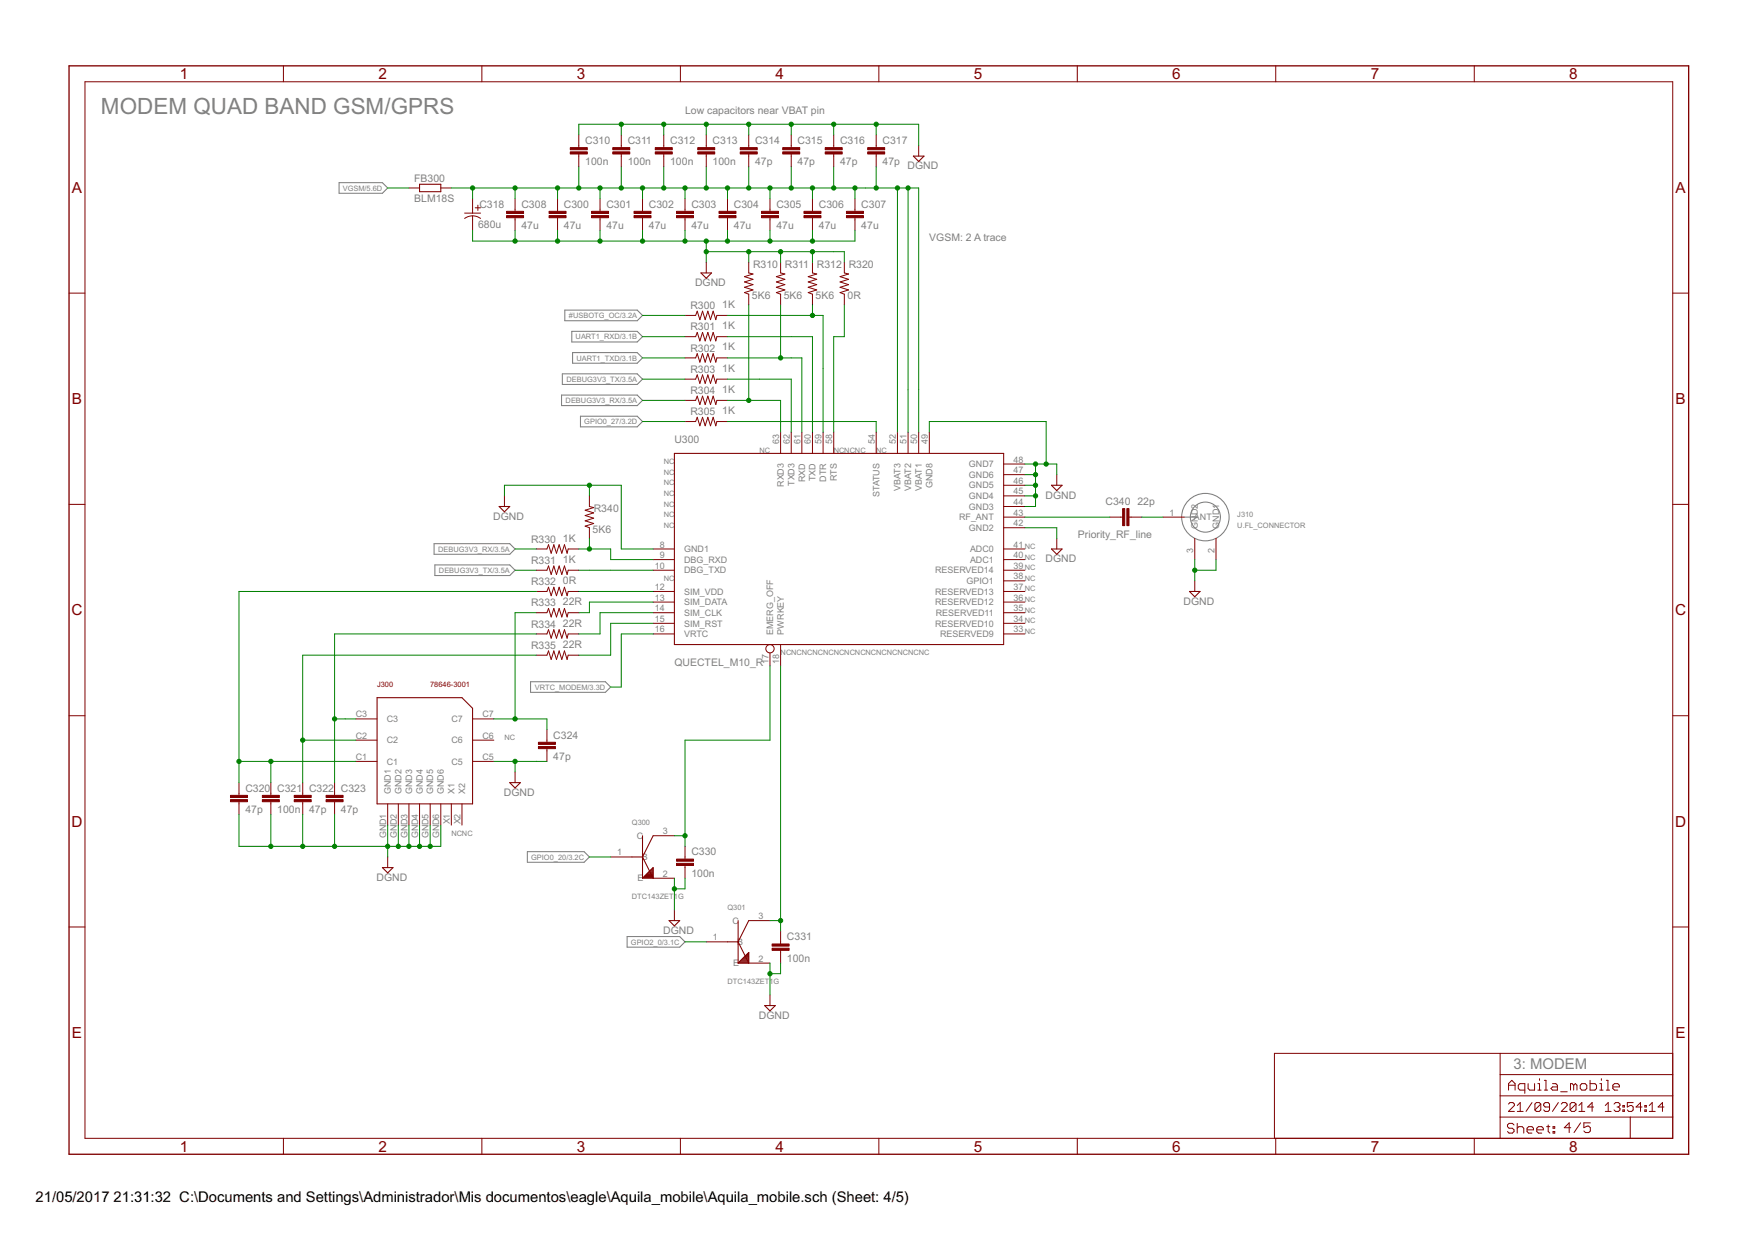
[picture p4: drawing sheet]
<svg xmlns="http://www.w3.org/2000/svg" width="420mm" height="297mm" viewBox="0 0 420 297" stroke-linecap="round" stroke-linejoin="round" font-family="sans-serif">
<g fill="none" stroke="#808080" stroke-width=".25">
<path d="M81.1 43.7h10.3l1.3 1.3-1.3 1.2h-10.3zM135.1 74.2h17.3l1.2 1.2-1.2 1.3h-17.3zM136.7 79.2h15.7l1.2 1.3-1.2 1.3h-15.7zM134.3 94.5h18.1l1.2 1.3-1.2 1.2h-18.1zM134.5 89.4h17.9l1.2 1.3-1.2 1.2h-17.9zM136.9 84.3h15.5l1.2 1.3-1.2 1.3h-15.5zM138.8 99.5h13.6l1.2 1.3-1.2 1.3h-13.6zM103.8 130h18.1l1.3 1.3-1.3 1.3h-18.1zM104 135.1h17.9l1.3 1.3-1.3 1.2h-17.9zM283.2 123.7h2.5M126.9 163h17.9l1.2 1.3-1.2 1.3h-17.9zM126.1 203.7h13.6l1.2 1.3-1.2 1.2h-13.6z"/>
<path d="M150 224h12.5l1.3 1.3-1.3 1.2h-12.5z"/>
<circle cx="288.2" cy="123.7" r="5.7"/>
<circle cx="288.2" cy="123.7" r="3.6"/>
</g>
<g fill="none" stroke="#800000" stroke-width=".24">
<path d="M20.3 19.6h379.7v252.6h-379.7zM67.8 15.7v3.9M115.2 15.7v3.9M162.7 15.7v3.9M210.2 15.7v3.9M257.6 15.7v3.9M305.1 15.7v3.9M352.6 15.7v3.9M138.4 32.3v3M138.4 36.8v3.1M148.6 32.3v3M148.6 36.8v3.1"/>
<path d="M158.7 32.3v3M158.7 36.8v3.1M168.9 32.3v3M168.9 36.8v3.1M179 32.3v3M179 36.8v3.1M189.2 32.3v3M189.2 36.8v3.1M199.4 32.3v3M199.4 36.8v3.1M209.5 32.3v3M209.5 36.8v3.1"/>
<path d="M219.7 34.8v2.5M97.8 45h2.5M105.4 45h2.5M111.1 52.2a3.2 3.2 0 0 1 3.8 0M111.1 51h3.8M113 47.5v3.5M113 51.6v3.5M113.6 49.7h1.3M114.3 49.1v1.2M123.2 47.5v3M123.2 52.1v3M133.3 47.5v3"/>
<path d="M133.3 52.1v3M143.5 47.5v3M143.5 52.1v3M153.6 47.5v3M153.6 52.1v3M163.8 47.5v3M163.8 52.1v3M174 47.5v3M174 52.1v3M184.1 47.5v3M184.1 52.1v3M194.3 47.5v3"/>
<path d="M194.3 52.1v3M204.4 47.5v3M204.4 52.1v3M16.5 70.1h3.8M163.8 75.4h2.5l.4-1 .7 2.1 .6-2.1 .6 2.1 .7-2.1 .6 2.1 .6-2.1 .7 2.1 .2-1.1h2.6M168.9 62.7v2.6M179 62.7v2.6l1.1 .2-2.1 .7 2.1 .6-2.1 .6 2.1 .7-2.1 .6 2.1 .6-2.1 .7 1 .4v2.5M186.7 62.7v2.6l1 .2-2 .7 2 .6-2 .6 2 .7-2 .6 2 .6-2 .7 1 .4v2.5M194.3 62.7v2.6l1 .2-2 .7 2 .6-2 .6 2 .7-2 .6 2 .6-2 .7 1 .4v2.5M201.9 62.7v2.6l1 .2-2 .7 2 .6-2 .6 2 .7-2 .6 2 .6-2 .7 1 .4v2.5M400 70.1h3.8M163.8 80.5h2.5l.4-1 .7 2 .6-2 .6 2 .7-2 .6 2 .6-2 .7 2 .2-1h2.6"/>
<path d="M163.8 85.6h2.5l.4-1 .7 2 .6-2 .6 2 .7-2 .6 2 .6-2 .7 2 .2-1h2.6M163.8 90.7h2.5l.4-1 .7 2 .6-2 .6 2 .7-2 .6 2 .6-2 .7 2 .2-1h2.6M163.8 95.8h2.5l.4-1.1 .7 2.1 .6-2.1 .6 2.1 .7-2.1 .6 2.1 .6-2.1 .7 2.1 .2-1h2.6M120.6 118.6v2.5M140.9 118.6v2.5l1.1 .3-2.1 .6 2.1 .7-2.1 .6 2.1 .6-2.1 .7 2.1 .6-2.1 .6 1 .4v2.6M163.8 100.8h2.5l.4-1 .7 2 .6-2 .6 2 .7-2 .6 2 .6-2 .7 2 .2-1h2.6M186.7 103.4v5M189.2 103.4v5M191.7 103.4v5M194.3 103.4v5M196.8 103.4v5M199.4 103.4v5"/>
<path d="M209.5 103.4v5M214.6 103.4v5M217.1 103.4v5M219.7 103.4v5M222.2 103.4v5M240 118.6h5.1M240 116.1h5.1M240 113.5h5.1M240 111h5.1M252.7 113.5v2.6M16.5 120.6h3.8M128.2 136.4h2.6l.4-1 .6 2 .6-2 .7 2 .6-2 .6 2 .7-2 .6 2 .3-1h2.5"/>
<path d="M128.2 131.3h2.6l.4-1 .6 2 .6-2 .7 2 .6-2 .6 2 .7-2 .6 2 .3-1h2.5M156.2 136.4h5.1M156.2 131.3h5.1M156.2 133.8h5.1M240 123.7h5.1M240 136.4h5.1M240 131.3h5.1M240 133.8h5.1M240 126.2h5.1M240 121.1h5.1M240 138.9h5.1M252.7 128.8v2.5"/>
<path d="M265.4 123.7h3.1M270 123.7h3M278.1 123.7h5.1M285.7 128.8v5M285.7 138.9v2.6M290.8 128.8v5M400 120.6h3.8M128.2 141.5h2.6l.4-1.1 .6 2.1 .6-2.1 .7 2.1 .6-2.1 .6 2.1 .7-2.1 .6 2.1 .3-1h2.5M128.2 146.5h2.6l.4-1 .6 2.1 .6-2.1 .7 2.1 .6-2.1 .6 2.1 .7-2.1 .6 2.1 .3-1.1h2.5M128.2 151.6h2.6l.4-1 .6 2 .6-2 .7 2 .6-2 .6 2 .7-2 .6 2 .3-1h2.5M128.2 156.7h2.6l.4-1 .6 2 .6-2 .7 2 .6-2 .6 2 .7-2 .6 2 .3-1h2.5M156.2 141.5h5.1"/>
<path d="M156.2 146.5h5.1M156.2 151.6h5.1M156.2 144h5.1M156.2 149.1h5.1M184.1 156.1v3.1M186.7 154.2v5M240 141.5h5.1M240 146.5h5.1M240 151.6h5.1M240 144h5.1M240 149.1h5.1M16.5 171.2h3.8"/>
<path d="M85.1 177h5.1M85.1 171.9h5.1M113 177h5.1M113 171.9h5.1M130.8 174.5v3M130.8 179v3.1M400 171.2h3.8M57.1 187.2v3M57.1 191.7v3.1M64.8 187.2v3M64.8 191.7v3.1M72.4 187.2v3"/>
<path d="M72.4 191.7v3.1M80 187.2v3M80 191.7v3.1M85.1 182.1h5.1M92.7 192.3v5M95.2 192.3v5M97.8 192.3v5M100.3 192.3v5M102.9 192.3v5M105.4 192.3v5M107.9 192.3v5M110.5 192.3v5"/>
<path d="M113 182.1h5.1M123.2 184.6v2.6M156.2 199.9h5.1M92.7 205v2.5M146 205h5.1M156.2 210h5.1M161.3 217.6v2.6M163.8 202.4v3.1M163.8 207v3M16.5 221.7h3.8M168.9 225.3h5.1M179 220.2h5.1"/>
<path d="M179 230.3h5.1M184.1 238v2.5M186.7 222.7v3.1M186.7 227.3v3M400 221.7h3.8M358.7 251.9v20.3M358.7 257h41.3M360.7 259.5h1.6M365.4 259.2v1.1l.4 .4h1.2v-1.5M367.7 259.2h.5v1.5M368.2 258v.4M369.3 258.4h.4v2.3"/>
<path d="M371.3 259.2h.7l.4 .3v1.2h-1.1l-.4-.4 .4-.4h1.1M376.3 259.5l-.4-.3h-.3v1.5M376.3 259.5v1.2M376.3 259.5l.4-.3 .4 .3v1.2M378.3 259.2h.8l.4 .3v.8l-.4 .4h-.8l-.4-.4v-.8zM380.2 258.4v2.3h1.2l.4-.4v-.8l-.4-.3h-1.2M382.6 259.2h.3v1.5M382.9 258v.4M384.1 258.4h.4v2.3M385.7 259.9h1.5v-.4l-.3-.3h-.8l-.4 .3v.8l.4 .4h.8M400 251.9h-95.2v20.3M67.8 272.2v3.9"/>
<path d="M115.2 272.2v3.9M162.7 272.2v3.9M210.2 272.2v3.9M257.6 272.2v3.9M305.1 272.2v3.9M352.6 272.2v3.9M358.7 267.2h41.3M358.7 262.1h41.3M360.7 264.1l.4-.4h.7l.3 .4v.3l-1.4 1.4h1.4M360.7 260.7v-1.5l.8-.8 .8 .8v1.5M362.1 269l-.4-.3h-.8l-.4 .3v.5l.4 .3h.8l.4 .4v.4l-.4 .4h-.8l-.4-.4M362.8 268.7v2.3"/>
<path d="M362.8 269.8l.4-.3h.8l.4 .3v1.2M362.8 265.8h1.4M362.8 264.4l.7-.7v2.1M364.6 260.7h-1.1l-.4-.4v-.8l.4-.3h1.1v2.3M365.2 270.2h1.5v-.4l-.4-.3h-.8l-.3 .3v.8l.3 .4h.8M366.4 263.7l-1.5 2.1M367.5 270.2h1.6v-.4l-.4-.3h-.8l-.4 .3v.8l.4 .4h.8M367.7 260.7h.8M368.4 264.1v1.4l-.3 .3h-.7l-.3-.3M368.4 264.1l-.3-.4h-.7l-.3 .4v1.4M368.4 264.1l-1.3 1.4M369.3 260.7h.8"/>
<path d="M369.8 269.5h.8M370.2 269v1.6l.4 .4M370.5 264.8h-1l-.4-.4v-.3l.4-.4h.7l.3 .4v1.4l-.3 .3h-.7l-.4-.3M371.4 269.5h.4v.3h-.4zM371.4 270.6h.4v.4h-.4zM372.7 263.7l-1.5 2.1M373.2 261.1h1.6M373.4 264.1l.3-.4h.7l.4 .4v.3l-1.4 1.4h1.4M375.6 269.7h-1.5l1.1-1.2v2.4M376.9 264.1v1.4l-.4 .3h-.7l-.3-.3M376.9 264.1l-.4-.4h-.7l-.3 .4v1.4M376.9 264.1l-1.4 1.4"/>
<path d="M377.6 265.8h1.4M377.6 264.4l.7-.7v2.1M378 268.5l-1.6 2.4M380.3 268.5h-1.5v1.2l.7-.4h.4l.4 .4v.8l-.4 .4h-.8l-.3-.4M381.1 264.8h-1.4l1-1.1v2.1M382.6 260.7h.7M383.9 265.8h1.4M383.9 264.4l.7-.7v2.1M384.1 260.7h.8M386 264.1l.3-.4h.7l.4 .4v.3l-.4 .4M386.7 264.8h.3M387 264.8l.4 .3v.4l-.4 .3h-.7l-.3-.3"/>
<path d="M388.1 265.5h.4v.3h-.4zM388.1 264.4h.4v.4h-.4zM389.8 267.2v5M390.5 263.7h-1.4v1.1l.7-.4h.4l.3 .4v.7l-.3 .3h-.7l-.4-.3M392.7 264.8h-1.5l1.1-1.1v2.1M393.3 265.5h.4v.3h-.4zM393.3 264.4h.4v.4h-.4zM394.4 265.8h1.4M394.4 264.4l.7-.7v2.1M397.9 264.8h-1.4l1.1-1.1v2.1"/>
<circle cx="184.1" cy="155.2" r=".99"/>
</g>
<path d="M16.5 15.7h387.3v260.4h-387.3z" fill="none" stroke="#800000" stroke-width=".32"/>
<g fill="none" stroke="#800000" stroke-width=".25">
<path d="M218.4 37.3h2.6l-1.3 1.3zM100.3 44.1h5.1v1.7h-5.1zM167.6 65.3h2.6l-1.3 1.2zM161.3 108.4h78.7v45.8h-78.7zM251.4 116.1h2.6l-1.3 1.2zM119.4 121.1h2.5l-1.3 1.3zM251.4 131.3h2.6l-1.3 1.3zM284.4 141.5h2.6l-1.3 1.2zM90.2 166.9h20.3l2.5 2.5v22.9h-22.8zM121.9 187.2h2.5l-1.2 1.2zM153.6 199.9v10.1M156.2 199.9l-2.6 5.1"/>
<path d="M91.4 207.5h2.6l-1.3 1.3zM151.1 205h2.5M153.6 205l2.6 5M153.6 210l2.6-2.5v2.5M153.6 210h2.6M153.8 209.8h2.4M154.1 209.6h2.1M154.3 209.4h1.9M154.5 209.2h1.7M154.7 209h1.5M155 208.7h1.2M155.2 208.5h1"/>
<path d="M155.4 208.3h.8M155.6 208.1h.6M155.9 207.8h.3M156.1 207.6h.1M160 220.2h2.5l-1.2 1.2zM174 225.3h2.5M176.5 220.2v10.1M176.5 225.3l2.5 5M176.5 230.3l2.5-2.5v2.5M176.5 230.3h2.5M176.6 230.3h2.4M176.8 230.1h2.2"/>
<path d="M177 229.8h2M177.2 229.6h1.8M177.5 229.4h1.5M177.7 229.2h1.3M177.9 228.9h1.1M178.1 228.7h.9M178.4 228.5h.6M178.6 228.3h.4M178.8 228h.2M179 227.8h.1M179 220.2l-2.5 5.1M182.9 240.5h2.5l-1.3 1.3z"/>
</g>
<g fill="#800000" stroke="#800000" stroke-width=".24">
<path d="M269.5 121.6h.5v4.1h-.5z"/>
<path d="M268.5 121.6h.5v4.1h-.5z"/>
<path d="M202.4 51.6h4.1v.5h-4.1z"/>
<path d="M202.4 50.5h4.1v.6h-4.1z"/>
<path d="M192.3 51.6h4v.5h-4z"/>
<path d="M192.3 50.5h4v.6h-4z"/>
<path d="M182.1 51.6h4.1v.5h-4.1z"/>
<path d="M182.1 50.5h4.1v.6h-4.1z"/>
<path d="M171.9 51.6h4.1v.5h-4.1z"/>
<path d="M171.9 50.5h4.1v.6h-4.1z"/>
<path d="M161.8 51.6h4v.5h-4z"/>
<path d="M161.8 50.5h4v.6h-4z"/>
<path d="M151.6 51.6h4.1v.5h-4.1z"/>
<path d="M151.6 50.5h4.1v.6h-4.1z"/>
<path d="M141.5 51.6h4v.5h-4z"/>
<path d="M141.5 50.5h4v.6h-4z"/>
<path d="M131.3 51.6h4.1v.5h-4.1z"/>
<path d="M131.3 50.5h4.1v.6h-4.1z"/>
<path d="M207.5 36.3h4.1v.5h-4.1z"/>
<path d="M207.5 35.3h4.1v.5h-4.1z"/>
<path d="M197.3 36.3h4.1v.5h-4.1z"/>
<path d="M197.3 35.3h4.1v.5h-4.1z"/>
<path d="M187.2 36.3h4v.5h-4z"/>
<path d="M187.2 35.3h4v.5h-4z"/>
<path d="M177 36.3h4.1v.5h-4.1z"/>
<path d="M177 35.3h4.1v.5h-4.1z"/>
<path d="M166.9 36.3h4v.5h-4z"/>
<path d="M166.9 35.3h4v.5h-4z"/>
<path d="M156.7 36.3h4.1v.5h-4.1z"/>
<path d="M156.7 35.3h4.1v.5h-4.1z"/>
<path d="M146.5 36.3h4.1v.5h-4.1z"/>
<path d="M146.5 35.3h4.1v.5h-4.1z"/>
<path d="M136.4 36.3h4v.5h-4z"/>
<path d="M136.4 35.3h4v.5h-4z"/>
<path d="M78 191.2h4v.5h-4z"/>
<path d="M78 190.2h4v.5h-4z"/>
<path d="M70.4 191.2h4v.5h-4z"/>
<path d="M70.4 190.2h4v.5h-4z"/>
<path d="M55.1 191.2h4.1v.5h-4.1z"/>
<path d="M55.1 190.2h4.1v.5h-4.1z"/>
<path d="M128.8 178.5h4v.5h-4z"/>
<path d="M128.8 177.5h4v.5h-4z"/>
<path d="M62.7 191.2h4.1v.5h-4.1z"/>
<path d="M62.7 190.2h4.1v.5h-4.1z"/>
<path d="M161.8 206.5h4v.5h-4z"/>
<path d="M161.8 205.5h4v.5h-4z"/>
<path d="M184.6 226.8h4.1v.5h-4.1z"/>
<path d="M184.6 225.8h4.1v.5h-4.1z"/>
<path d="M121.1 51.6h4.1v.5h-4.1z"/>
<path d="M121.1 50.5h4.1v.6h-4.1z"/>
</g>
<g fill="none" stroke="#008000" stroke-width=".24">
<path d="M138.4 32.3v-2.6h81.3v5.1M138.4 39.9v5.1M148.6 29.7v2.6M148.6 39.9v5.1M158.7 29.7v2.6M158.7 39.9v5.1M168.9 29.7v2.6M168.9 39.9v5.1M179 29.7v2.6M179 39.9v5.1M189.2 29.7v2.6M189.2 39.9v5.1"/>
<path d="M199.4 29.7v2.6M199.4 39.9v5.1M209.5 29.7v2.6M209.5 39.9v5.1M92.7 45h5.1M107.9 45h111.8v58.4M113 55.1v2.6h91.4v-2.6M113 45v2.5M123.2 45v2.5M123.2 55.1v2.6M133.3 45v2.5M133.3 55.1v2.6"/>
<path d="M143.5 45v2.5M143.5 55.1v2.6M153.6 45v2.5M153.6 55.1v2.6M163.8 45v2.5M163.8 55.1v2.6M168.9 57.7v5M174 45v2.5M174 55.1v2.6M184.1 45v2.5M184.1 55.1v2.6M194.3 45v2.5"/>
<path d="M194.3 55.1v2.6M204.4 45v2.5M214.6 45v58.4M217.1 45v58.4M153.6 75.4h10.2M168.9 60.2h33v2.5M174 75.4h22.8v28M179 60.2v2.5M179 72.9v22.9M186.7 60.2v2.5M186.7 72.9v12.7M194.3 60.2v2.5"/>
<path d="M194.3 72.9v2.5M201.9 72.9v7.6h-2.5v22.9M153.6 80.5h10.2M153.6 85.6h10.2M153.6 90.7h10.2M153.6 95.8h10.2M174 80.5h20.3v22.9M174 95.8h12.7v7.6M174 90.7h15.2v12.7M174 85.6h17.7v17.8M120.6 118.6v-2.5h28v15.2h7.6M140.9 116.1v2.5"/>
<path d="M153.6 100.8h10.2M174 100.8h35.5v2.6M222.2 103.4v-2.6h28v10.2M245.1 111h7.6v2.5M245.1 118.6h2.5M245.1 116.1h2.5M245.1 113.5h2.5M247.6 111v10.1h-2.5M123.2 136.4h5M123.2 131.3h5M138.4 136.4h17.8M138.4 131.3h7.6v2.5h10.2"/>
<path d="M140.9 128.8v2.5M245.1 126.2h7.6v2.6M245.1 123.7h20.3M273 123.7h5.1M285.7 133.8v5.1M290.8 133.8v2.6h-5.1M128.2 146.5h-5v25.4M128.2 151.6h-48.2v35.6M128.2 141.5h-71.1v45.7M128.2 156.7h-55.8v30.5M138.4 141.5h17.8M156.2 146.5h-12.7v5.1h-5.1"/>
<path d="M156.2 151.6h-7.6v12.7h-2.6M156.2 144h-15.3v2.5h-2.5M156.2 149.1h-10.2v7.6h-7.6M184.1 159.2v17.8h-20.3v25.4M186.7 159.2v63.5M72.4 177h12.7M80 171.9h5.1M118.1 171.9h12.7v2.6M57.1 182.1h28M57.1 194.8v7.6h48.3v-5.1M64.8 182.1v5.1M64.8 194.8v7.6"/>
<path d="M72.4 194.8v7.6M80 194.8v7.6M92.7 197.3v7.7M95.2 197.3v5.1M97.8 197.3v5.1M100.3 197.3v5.1M102.9 197.3v5.1M118.1 182.1h12.7M123.2 182.1v2.5M161.3 199.9h2.5M140.9 205h5.1M161.3 210v7.6"/>
<path d="M163.8 210v2.6h-2.5M163.8 225.3h5.1M184.1 230.3v7.7M184.1 220.2h2.6M186.7 230.3v2.6h-2.6"/>
</g>
<g fill="#008000" stroke="#008000" stroke-width=".24">
<circle cx="247.6" cy="111" r=".51"/>
<circle cx="247.6" cy="118.6" r=".51"/>
<circle cx="247.6" cy="116.1" r=".51"/>
<circle cx="247.6" cy="113.5" r=".51"/>
<circle cx="250.2" cy="111" r=".51"/>
<circle cx="285.7" cy="136.4" r=".51"/>
<circle cx="194.3" cy="57.7" r=".51"/>
<circle cx="184.1" cy="57.7" r=".51"/>
<circle cx="174" cy="57.7" r=".51"/>
<circle cx="163.8" cy="57.7" r=".51"/>
<circle cx="153.6" cy="57.7" r=".51"/>
<circle cx="143.5" cy="57.7" r=".51"/>
<circle cx="168.9" cy="57.7" r=".51"/>
<circle cx="168.9" cy="60.2" r=".51"/>
<circle cx="186.7" cy="60.2" r=".51"/>
<circle cx="179" cy="60.2" r=".51"/>
<circle cx="194.3" cy="60.2" r=".51"/>
<circle cx="133.3" cy="57.7" r=".51"/>
<circle cx="123.2" cy="57.7" r=".51"/>
<circle cx="148.6" cy="29.7" r=".51"/>
<circle cx="158.7" cy="29.7" r=".51"/>
<circle cx="168.9" cy="29.7" r=".51"/>
<circle cx="179" cy="29.7" r=".51"/>
<circle cx="189.2" cy="29.7" r=".51"/>
<circle cx="199.4" cy="29.7" r=".51"/>
<circle cx="209.5" cy="29.7" r=".51"/>
<circle cx="140.9" cy="116.1" r=".51"/>
<circle cx="123.2" cy="182.1" r=".51"/>
<circle cx="92.7" cy="202.4" r=".51"/>
<circle cx="95.2" cy="202.4" r=".51"/>
<circle cx="97.8" cy="202.4" r=".51"/>
<circle cx="100.3" cy="202.4" r=".51"/>
<circle cx="102.9" cy="202.4" r=".51"/>
<circle cx="80" cy="202.4" r=".51"/>
<circle cx="64.8" cy="202.4" r=".51"/>
<circle cx="72.4" cy="202.4" r=".51"/>
<circle cx="161.3" cy="212.6" r=".51"/>
<circle cx="184.1" cy="232.9" r=".51"/>
<circle cx="214.6" cy="45" r=".51"/>
<circle cx="217.1" cy="45" r=".51"/>
<circle cx="143.5" cy="45" r=".51"/>
<circle cx="153.6" cy="45" r=".51"/>
<circle cx="163.8" cy="45" r=".51"/>
<circle cx="174" cy="45" r=".51"/>
<circle cx="184.1" cy="45" r=".51"/>
<circle cx="194.3" cy="45" r=".51"/>
<circle cx="204.4" cy="45" r=".51"/>
<circle cx="133.3" cy="45" r=".51"/>
<circle cx="138.4" cy="45" r=".51"/>
<circle cx="148.6" cy="45" r=".51"/>
<circle cx="158.7" cy="45" r=".51"/>
<circle cx="168.9" cy="45" r=".51"/>
<circle cx="179" cy="45" r=".51"/>
<circle cx="189.2" cy="45" r=".51"/>
<circle cx="199.4" cy="45" r=".51"/>
<circle cx="209.5" cy="45" r=".51"/>
<circle cx="113" cy="45" r=".51"/>
<circle cx="123.2" cy="45" r=".51"/>
<circle cx="186.7" cy="85.6" r=".51"/>
<circle cx="179" cy="95.8" r=".51"/>
<circle cx="140.9" cy="131.3" r=".51"/>
<circle cx="57.1" cy="182.1" r=".51"/>
<circle cx="64.8" cy="182.1" r=".51"/>
<circle cx="72.4" cy="177" r=".51"/>
<circle cx="123.2" cy="171.9" r=".51"/>
<circle cx="80" cy="171.9" r=".51"/>
<circle cx="163.8" cy="199.9" r=".51"/>
<circle cx="186.7" cy="220.2" r=".51"/>
<circle cx="194.3" cy="75.4" r=".51"/>
</g>
<text font-size="6" fill="#808080" x="24.1" y="27.2">MODEM QUAD BAND GSM/GPRS</text>
<g font-size="4.1" fill="#800000">
<text x="43" y="18.9">1</text>
<text x="90.5" y="18.9">2</text>
<text x="138" y="18.9">3</text>
<text x="185.4" y="18.9">4</text>
<text x="232.9" y="18.9">5</text>
<text x="280.3" y="18.9">6</text>
<text x="327.8" y="18.9">7</text>
<text x="375.3" y="18.9">8</text>
<text x="17.2" y="46.1">A</text>
<text x="400.7" y="46.1">A</text>
<text x="17.2" y="96.7">B</text>
<text x="400.7" y="96.7">B</text>
<text x="17.1" y="147.2">C</text>
<text x="400.6" y="147.2">C</text>
<text x="17.1" y="197.7">D</text>
<text x="400.6" y="197.7">D</text>
<text x="17.2" y="248.3">E</text>
<text x="400.7" y="248.3">E</text>
<text x="43" y="275.4">1</text>
<text x="90.5" y="275.4">2</text>
<text x="138" y="275.4">3</text>
<text x="185.4" y="275.4">4</text>
<text x="232.9" y="275.4">5</text>
<text x="280.3" y="275.4">6</text>
<text x="327.8" y="275.4">7</text>
<text x="375.3" y="275.4">8</text>
</g>
<text font-size="4" fill="#808080" x="361.9" y="255.7">3: MODEM</text>
<g font-size="4">
<text x="8.5" y="287.5">21/05/2017</text>
<text x="27.2" y="287.5">21:31:32 C:\Documents and Settings\Administrador\Mis documentos\eagle\Aquila_mobile\Aquila_mobile.sch (Sheet: 4/5)</text>
</g>
<g font-size="2.8" fill="#808080">
<text x="163.8" y="27.2">Low capacitors near VBAT pin</text>
<text x="139.9" y="34.4">C310</text>
<text x="150.1" y="34.4">C311</text>
<text x="160.3" y="34.4">C312</text>
<text x="170.4" y="34.4">C313</text>
<text x="180.6" y="34.4">C314</text>
<text x="190.7" y="34.4">C315</text>
<text x="200.9" y="34.4">C316</text>
<text x="211.1" y="34.4">C317</text>
<text x="139.9" y="39.5">100n</text>
<text x="150.1" y="39.5">100n</text>
<text x="160.3" y="39.5">100n</text>
<text x="170.4" y="39.5">100n</text>
<text x="180.6" y="39.5">47p</text>
<text x="190.7" y="39.5">47p</text>
<text x="200.9" y="39.5">47p</text>
<text x="211.1" y="39.5">47p</text>
<text x="217" y="40.5">DGND</text>
<text x="99.1" y="43.5">FB300</text>
<text x="99.1" y="48.3">BLM18S</text>
<text x="114.6" y="49.8">C318</text>
<text x="124.7" y="49.7">C308</text>
<text x="134.9" y="49.7">C300</text>
<text x="145" y="49.7">C301</text>
<text x="155.2" y="49.7">C302</text>
<text x="165.3" y="49.7">C303</text>
<text x="175.5" y="49.7">C304</text>
<text x="185.7" y="49.7">C305</text>
<text x="195.8" y="49.7">C306</text>
<text x="206" y="49.7">C307</text>
<text x="114.3" y="54.5">680u</text>
<text x="124.7" y="54.7">47u</text>
<text x="134.9" y="54.7">47u</text>
<text x="145" y="54.7">47u</text>
<text x="155.2" y="54.7">47u</text>
<text x="165.3" y="54.7">47u</text>
<text x="175.5" y="54.7">47u</text>
<text x="185.7" y="54.7">47u</text>
<text x="195.8" y="54.7">47u</text>
<text x="206" y="54.7">47u</text>
<text x="222.2" y="57.7">VGSM: 2 A trace</text>
<text x="180.1" y="64">R310</text>
<text x="187.7" y="64">R311</text>
<text x="195.3" y="64">R312</text>
<text x="202.9" y="64">R320</text>
<text x="166.2" y="68.4">DGND</text>
<text x="179.8" y="71.6">5K6</text>
<text x="187.4" y="71.6">5K6</text>
<text x="195.1" y="71.6">5K6</text>
<text x="202.7" y="71.6">0R</text>
<text x="165.1" y="73.9">R300</text>
<text x="172.7" y="73.7">1K</text>
<text x="165.1" y="79">R301</text>
<text x="172.7" y="78.7">1K</text>
<text x="172.7" y="83.8">1K</text>
<text x="165.1" y="84.1">R302</text>
<text x="165.1" y="89.2">R303</text>
<text x="172.7" y="88.9">1K</text>
<text x="165.1" y="94.2">R304</text>
<text x="172.7" y="94">1K</text>
<text x="165.1" y="99.3">R305</text>
<text x="172.7" y="99">1K</text>
<text x="161.3" y="105.9">U300</text>
<text x="250" y="119.2">DGND</text>
<text x="118" y="124.3">DGND</text>
<text x="142" y="122.4">R340</text>
<text x="264.4" y="120.8">C340</text>
<text x="272" y="120.8">22p</text>
<text x="127" y="129.8">R330</text>
<text x="134.6" y="129.5">1K</text>
<text x="141.7" y="127.5">5K6</text>
<text x="257.8" y="128.8">Priority_RF_line</text>
<text x="127" y="134.9">R331</text>
<text x="134.6" y="134.6">1K</text>
<text x="250" y="134.5">DGND</text>
<text x="127" y="140">R332</text>
<text x="134.6" y="139.7">0R</text>
<text x="127" y="145">R333</text>
<text x="134.6" y="144.8">22R</text>
<text x="134.6" y="149.8">22R</text>
<text x="283.1" y="144.6">DGND</text>
<text x="127" y="150.1">R334</text>
<text x="127" y="155.2">R335</text>
<text x="134.6" y="154.9">22R</text>
<text x="161.3" y="159.2">QUECTEL_M10_R</text>
<text x="132.3" y="176.6">C324</text>
<text x="132.3" y="181.7">47p</text>
<text x="58.7" y="189.3">C320</text>
<text x="66.3" y="189.3">C321</text>
<text x="73.9" y="189.3">C322</text>
<text x="81.5" y="189.3">C323</text>
<text x="120.5" y="190.3">DGND</text>
<text x="58.7" y="194.4">47p</text>
<text x="66.3" y="194.4">100n</text>
<text x="73.9" y="194.4">47p</text>
<text x="81.5" y="194.4">47p</text>
<text x="165.3" y="209.6">100n</text>
<text x="165.3" y="204.6">C330</text>
<text x="90" y="210.7">DGND</text>
<text x="158.6" y="223.4">DGND</text>
<text x="188.2" y="224.9">C331</text>
<text x="188.2" y="230">100n</text>
<text x="181.5" y="243.7">DGND</text>
</g>
<g font-size="2.4" fill="#808080">
<text x="186.3" y="106.1" transform="rotate(-90 186.3 106.1)">63</text>
<text x="188.9" y="106.1" transform="rotate(-90 188.9 106.1)">62</text>
<text x="191.4" y="106.1" transform="rotate(-90 191.4 106.1)">61</text>
<text x="193.9" y="106.1" transform="rotate(-90 193.9 106.1)">60</text>
<text x="196.5" y="106.1" transform="rotate(-90 196.5 106.1)">59</text>
<text x="199" y="106.1" transform="rotate(-90 199 106.1)">58</text>
<text x="209.2" y="106.1" transform="rotate(-90 209.2 106.1)">54</text>
<text x="214.3" y="106.1" transform="rotate(-90 214.3 106.1)">52</text>
<text x="216.8" y="106.1" transform="rotate(-90 216.8 106.1)">51</text>
<text x="219.3" y="106.1" transform="rotate(-90 219.3 106.1)">50</text>
<text x="221.9" y="106.1" transform="rotate(-90 221.9 106.1)">49</text>
<text x="231.7" y="111.7">GND7</text>
<text x="242.3" y="113.2">47</text>
<text x="242.3" y="110.6">48</text>
<text x="187.4" y="116.5" transform="rotate(-90 187.4 116.5)">RXD3</text>
<text x="190" y="116.2" transform="rotate(-90 190 116.2)">TXD3</text>
<text x="192.5" y="115.3" transform="rotate(-90 192.5 115.3)">RXD</text>
<text x="195.1" y="115" transform="rotate(-90 195.1 115)">TXD</text>
<text x="197.6" y="115.2" transform="rotate(-90 197.6 115.2)">DTR</text>
<text x="200.1" y="115" transform="rotate(-90 200.1 115)">RTS</text>
<text x="210.3" y="118.9" transform="rotate(-90 210.3 118.9)">STATUS</text>
<text x="215.4" y="117.4" transform="rotate(-90 215.4 117.4)">VBAT3</text>
<text x="217.9" y="117.4" transform="rotate(-90 217.9 117.4)">VBAT2</text>
<text x="220.4" y="117.4" transform="rotate(-90 220.4 117.4)">VBAT1</text>
<text x="223" y="116.7" transform="rotate(-90 223 116.7)">GND8</text>
<text x="231.7" y="119.4">GND4</text>
<text x="231.7" y="116.8">GND5</text>
<text x="231.7" y="114.3">GND6</text>
<text x="242.3" y="118.2">45</text>
<text x="242.3" y="115.7">46</text>
<text x="229.3" y="124.4">RF_ANT</text>
<text x="231.7" y="121.9">GND3</text>
<text x="242.3" y="125.9">42</text>
<text x="242.3" y="123.3">43</text>
<text x="242.3" y="120.8">44</text>
<text x="279.7" y="123.3">1</text>
<text x="285.5" y="124.4">ANT</text>
<text x="157.8" y="130.9">8</text>
<text x="231.7" y="127">GND2</text>
<text x="242.3" y="130.9">41</text>
<text x="286.5" y="126.4" transform="rotate(-90 286.5 126.4)">GND2</text>
<text x="291.6" y="126.4" transform="rotate(-90 291.6 126.4)">GND1</text>
<text x="156.6" y="136">10</text>
<text x="157.8" y="133.5">9</text>
<text x="163.6" y="132.1">GND1</text>
<text x="163.6" y="134.6">DBG_RXD</text>
<text x="163.6" y="137.1">DBG_TXD</text>
<text x="223.6" y="137.1">RESERVED14</text>
<text x="232" y="134.6">ADC1</text>
<text x="232" y="132.1">ADC0</text>
<text x="242.3" y="136">39</text>
<text x="242.3" y="133.5">40</text>
<text x="285.4" y="132.3" transform="rotate(-90 285.4 132.3)">3</text>
<text x="290.4" y="132.3" transform="rotate(-90 290.4 132.3)">2</text>
<text x="156.6" y="141.1">12</text>
<text x="156.6" y="143.6">13</text>
<text x="163.6" y="142.2">SIM_VDD</text>
<text x="223.6" y="142.2">RESERVED13</text>
<text x="231.1" y="139.7">GPIO1</text>
<text x="242.3" y="143.6">36</text>
<text x="242.3" y="141.1">37</text>
<text x="242.3" y="138.6">38</text>
<text x="156.6" y="146.2">14</text>
<text x="156.6" y="148.7">15</text>
<text x="163.6" y="144.8">SIM_DATA</text>
<text x="163.6" y="147.3">SIM_CLK</text>
<text x="163.6" y="149.8">SIM_RST</text>
<text x="223.6" y="149.8">RESERVED10</text>
<text x="223.6" y="144.8">RESERVED12</text>
<text x="223.8" y="147.3">RESERVED11</text>
<text x="242.3" y="148.7">34</text>
<text x="242.3" y="146.2">35</text>
<text x="156.6" y="151.3">16</text>
<text x="163.6" y="152.4">VRTC</text>
<text x="184.9" y="151.8" transform="rotate(-90 184.9 151.8)">EMERG_OFF</text>
<text x="187.4" y="151.8" transform="rotate(-90 187.4 151.8)">PWRKEY</text>
<text x="224.8" y="152.4">RESERVED9</text>
<text x="242.3" y="151.3">33</text>
<text x="183.8" y="158.9" transform="rotate(-90 183.8 158.9)">17</text>
<text x="186.3" y="158.9" transform="rotate(-90 186.3 158.9)">18</text>
<text x="85.1" y="171.6">C3</text>
<text x="92.5" y="172.7">C3</text>
<text x="108" y="172.7">C7</text>
<text x="115.4" y="171.6">C7</text>
<text x="85.1" y="176.7">C2</text>
<text x="92.5" y="177.8">C2</text>
<text x="108" y="177.8">C6</text>
<text x="115.4" y="176.7">C6</text>
<text x="85.1" y="181.7">C1</text>
<text x="92.5" y="182.9">C1</text>
<text x="108" y="182.9">C5</text>
<text x="115.4" y="181.7">C5</text>
<text x="93.5" y="189.9" transform="rotate(-90 93.5 189.9)">GND1</text>
<text x="96" y="189.9" transform="rotate(-90 96 189.9)">GND2</text>
<text x="98.5" y="189.9" transform="rotate(-90 98.5 189.9)">GND3</text>
<text x="101.1" y="189.9" transform="rotate(-90 101.1 189.9)">GND4</text>
<text x="103.6" y="189.9" transform="rotate(-90 103.6 189.9)">GND5</text>
<text x="106.2" y="189.9" transform="rotate(-90 106.2 189.9)">GND6</text>
<text x="108.7" y="189.9" transform="rotate(-90 108.7 189.9)">X1</text>
<text x="111.2" y="189.9" transform="rotate(-90 111.2 189.9)">X2</text>
<text x="107.6" y="197.2" transform="rotate(-90 107.6 197.2)">X1</text>
<text x="110.1" y="197.2" transform="rotate(-90 110.1 197.2)">X2</text>
<text x="92.3" y="200.5" transform="rotate(-90 92.3 200.5)">GND1</text>
<text x="94.9" y="200.5" transform="rotate(-90 94.9 200.5)">GND2</text>
<text x="97.4" y="200.5" transform="rotate(-90 97.4 200.5)">GND3</text>
<text x="100" y="200.5" transform="rotate(-90 100 200.5)">GND4</text>
<text x="102.5" y="200.5" transform="rotate(-90 102.5 200.5)">GND5</text>
<text x="105" y="200.5" transform="rotate(-90 105 200.5)">GND6</text>
<text x="152.3" y="200.6">C</text>
<text x="158.5" y="199.5">3</text>
<text x="147.6" y="204.6">1</text>
<text x="153.5" y="205.7">B</text>
<text x="158.5" y="209.7">2</text>
<text x="152.4" y="210.8">E</text>
<text x="175.2" y="220.9">C</text>
<text x="181.4" y="219.8">3</text>
<text x="170.4" y="224.9">1</text>
<text x="176.3" y="226">B</text>
<text x="175.3" y="231.1">E</text>
<text x="181.4" y="230">2</text>
</g>
<g font-size="2" fill="#808080">
<text x="82" y="45.6">VGSM/5.6D</text>
<text x="136.1" y="76.1">#USBOTG_OC/3.2A</text>
<text x="137.7" y="81.1">UART1_RXD/3.1B</text>
<text x="137.8" y="86.2">UART1_TXD/3.1B</text>
<text x="135.5" y="91.3">DEBUG3V3_TX/3.5A</text>
<text x="135.3" y="96.4">DEBUG3V3_RX/3.5A</text>
<text x="139.7" y="101.5">GPIO0_27/3.2D</text>
<text x="158.7" y="111">NC</text>
<text x="158.7" y="113.5">NC</text>
<text x="181.6" y="108.4">NC</text>
<text x="199.4" y="108.4">NCNCNC</text>
<text x="209.5" y="108.4">NC</text>
<text x="158.7" y="116.1">NC</text>
<text x="158.7" y="118.6">NC</text>
<text x="158.7" y="121.1">NC</text>
<text x="158.7" y="123.7">NC</text>
<text x="295.9" y="123.7">J310</text>
<text x="104.8" y="131.9">DEBUG3V3_RX/3.5A</text>
<text x="158.7" y="126.2">NC</text>
<text x="245.1" y="131.3">NC</text>
<text x="295.9" y="126.2">U.FL_CONNECTOR</text>
<text x="105" y="137">DEBUG3V3_TX/3.5A</text>
<text x="245.1" y="136.4">NC</text>
<text x="245.1" y="133.8">NC</text>
<text x="158.7" y="138.9">NC</text>
<text x="245.1" y="144">NC</text>
<text x="245.1" y="141.5">NC</text>
<text x="245.1" y="138.9">NC</text>
<text x="245.1" y="149.1">NC</text>
<text x="245.1" y="146.5">NC</text>
<text x="245.1" y="151.6">NC</text>
<text x="186.7" y="156.7">NCNCNCNCNCNCNCNCNCNCNCNCNCNC</text>
<text x="127.9" y="165">VRTC_MODEM/3.3D</text>
<text x="120.6" y="177">NC</text>
<text x="151.1" y="197.3">Q300</text>
<text x="107.9" y="199.9">NCNC</text>
<text x="127" y="205.6">GPIO0_20/3.2C</text>
<text x="151.1" y="215.1">DTC143ZET1G</text>
<text x="174" y="217.6">Q301</text>
<text x="150.9" y="225.9">GPIO2_0/3.1C</text>
<text x="174" y="235.4">DTC143ZET1G</text>
</g>
<g font-size="2" fill="#800000">
<text x="90.2" y="164.3">J300</text>
<text x="102.9" y="164.3">78646-3001</text>
</g>
</svg>
